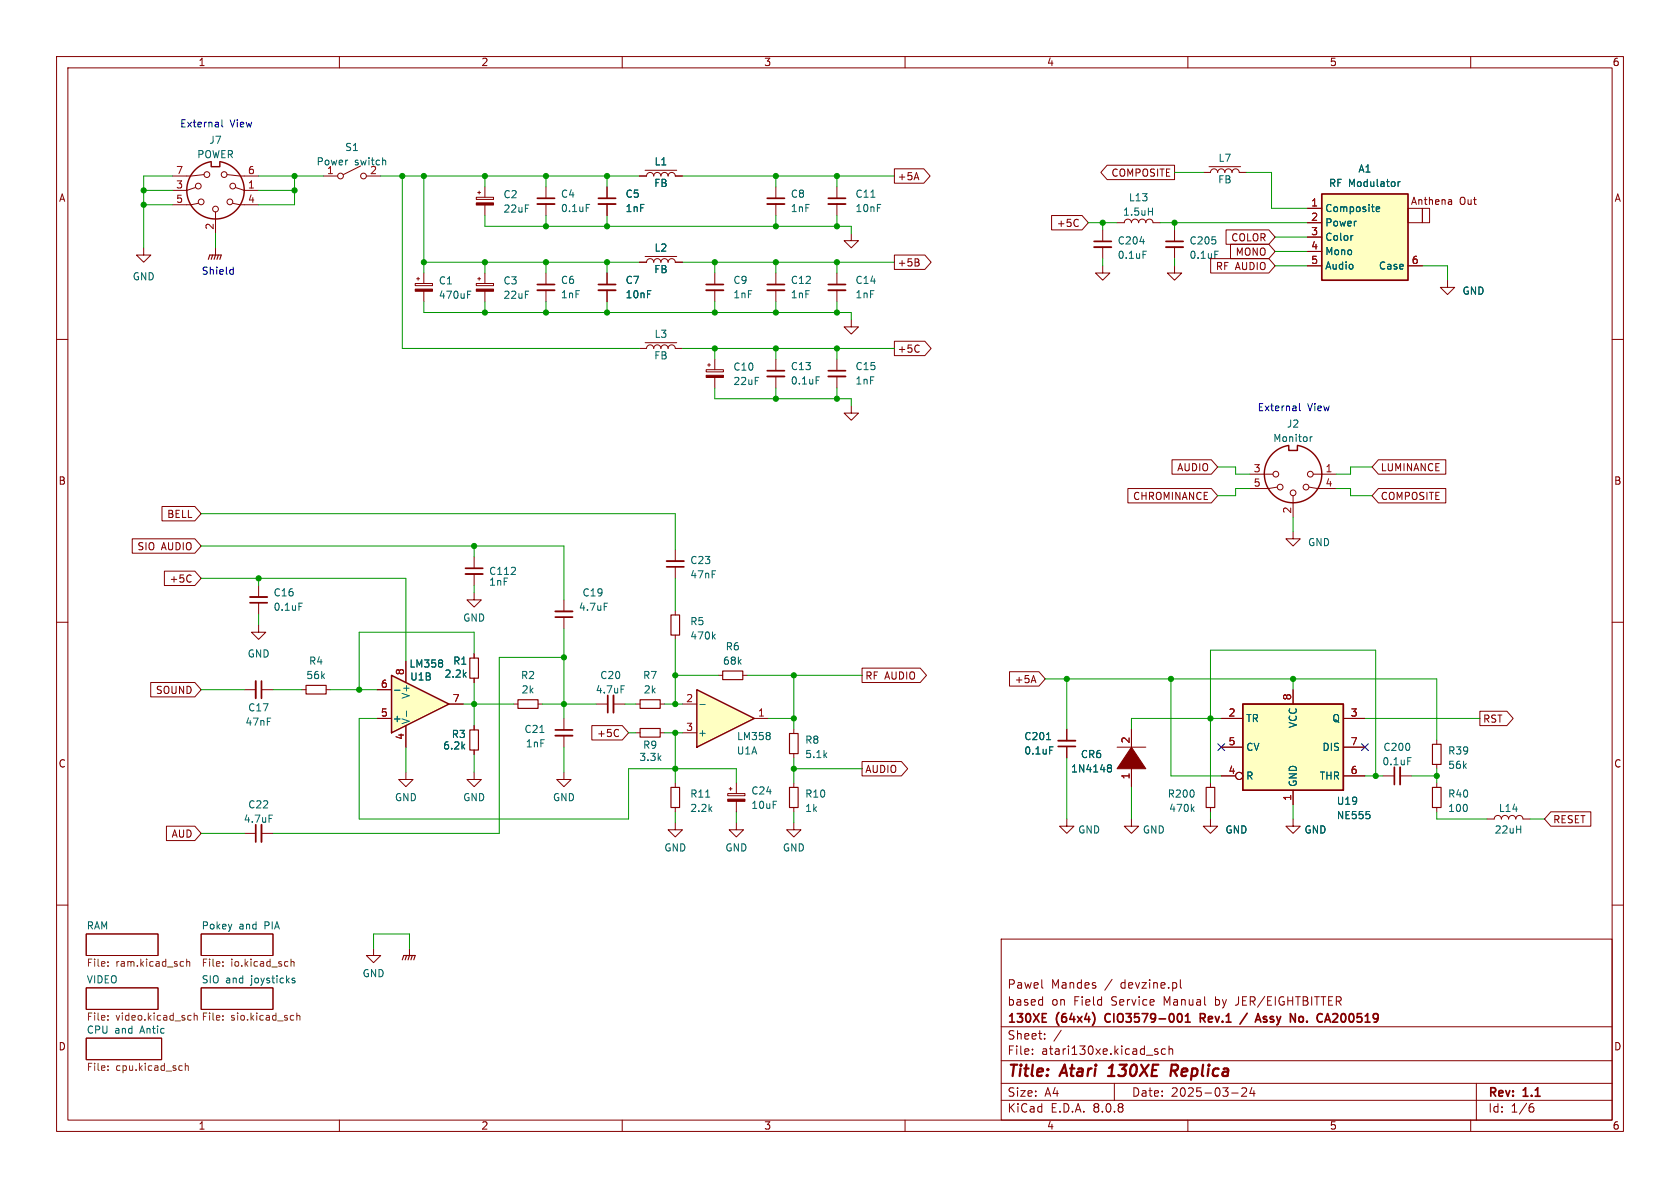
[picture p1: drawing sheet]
<svg xmlns="http://www.w3.org/2000/svg" width="297mm" height="210mm" viewBox="0 0 297 210" stroke-linecap="round" stroke-linejoin="round" font-family="sans-serif">
<g fill="none" stroke="#840000" stroke-width=".18">
<path d="M10 10h277v190h-277zM12 12h273v186h-273zM60 10v2M110 10v2M160 10v2M210 10v2M260 10v2M107.3 33v2.1M107.3 36.1v2M113 31.1h1.3a.64 .64 0 0 1 .6-.6 .64 .64 0 0 1 .7 .6 .64 .64 0 0 1 .6-.6 .64 .64 0 0 1 .6 .6 .64 .64 0 0 1 .7-.6 .64 .64 0 0 1 .6 .6 .64 .64 0 0 1 .6-.6 .64 .64 0 0 1 .7 .6h1.2M114 30.1h5.6M25.4 43.8v1.3h1.3l-1.3 1.3-1.3-1.3h1.3"/>
<path d="M38.1 43.8v1.3M107.3 48.3v2M107.3 51.3v2M113 46.4h1.3a.64 .64 0 0 1 .6-.7 .64 .64 0 0 1 .7 .7 .64 .64 0 0 1 .6-.7 .64 .64 0 0 1 .6 .7 .64 .64 0 0 1 .7-.7 .64 .64 0 0 1 .6 .7 .64 .64 0 0 1 .6-.7 .64 .64 0 0 1 .7 .7h1.2M114 45.3h5.6M126.4 48.3v2M126.4 51.3v2M137.2 48.3v2M137.2 51.3v2M10 60h2M113 61.6h1.3a.64 .64 0 0 1 .6-.6 .64 .64 0 0 1 .7 .6 .64 .64 0 0 1 .6-.6 .64 .64 0 0 1 .6 .6 .64 .64 0 0 1 .7-.6 .64 .64 0 0 1 .6 .6 .64 .64 0 0 1 .6-.6 .64 .64 0 0 1 .7 .6h1.2M114 60.6h5.6"/>
<path d="M124.8 65.4h3.1v.3h-3.1zM125.1 64.5h.5M125.3 64.3v.5M126.4 63.5v1.9M126.4 66.7v1.9M137.2 63.5v2M137.2 66.5v2.1M148 63.5v2M148 66.5v2.1M150.5 71.8v1.2h1.3l-1.3 1.3-1.3-1.3h1.3M285 60h2M83.8 98.4v2.1"/>
<path d="M10 110h2M83.8 101.5v2M127 119.4h.8M131.3 119.4h.8M285 110h2M53.3 121.9h.8M57.7 121.9h.7M128.9 139.4h.5M129.2 139.2v.5M130.2 138.4v1.9M140.3 128.9v.8M140.3 133.2v.8"/>
<path d="M140.3 138.4v.8M197.5 132.1h5.1M200 128.9v3.8M200 135.3v3.8M128.7 140.3h3v.4h-3zM130.2 145.4v1.3h1.2l-1.2 1.3-1.3-1.3h1.3M130.2 141.7v1.8M140.3 145.4v1.3h1.3l-1.3 1.3-1.2-1.3h1.2M140.3 142.7v.8M188.6 144.8v1.3h1.3l-1.3 1.2-1.3-1.2h1.3M200 144.8v1.3h1.3l-1.3 1.2-1.2-1.2h1.2M10 160h2"/>
<path d="M15.2 165.1h12.7v3.8h-12.7zM15.2 174.6h12.7v3.8h-12.7zM35.6 165.1h12.7v3.8h-12.7zM35.6 174.6h12.7v3.8h-12.7zM177 166h108v32h-108zM184.2 176.7l.1 .1M184.2 174.6l.2 .1M184.3 176.2v1.5M184.3 177.6l-.1 .1M208.7 173.2v1.3l.2 .2M285 160h2M15.2 183.5h13.4v3.8h-13.4z"/>
<path d="M60 198v2M110 198v2M160 198v2M177 194.5h108M177 191.5h108M177 187.5h108M177 181.5h108M182.5 186.3v.1M182.5 185.5v.1M184.7 183.6v.1M184.7 182.8v.1M187.6 182.1l-1.3 2"/>
<path d="M197 191.5v3M204.2 185.8l.5 .2v.1v.2l-.5 .1M204.2 185.5h.5M206 185.5l-.4-.1-.3 .3v.4l.2 .2h.5M206.7 185.5l.2-.1 .3 .1 .1 .9M206.7 184.9v1.5M210 198v2M217.7 193.2h1.2M219.5 192.4l.6-.1 .2 .1 .1 .3-.9 1.1h.9M221.3 192.2l-.3 1.1h.9M221.7 192.8v1M260 198v2"/>
<path d="M261 191.5v6.5M270.6 195.7h.4l.2 .3-.1 .5-.5 .1M271 195.1l-.4 .1"/>
</g>
<path d="M195.9 190.2h1.1M196.5 188.5l-.4 .3M207.5 189.3l.6 .9M207.9 188.2h-.7l-.3 2M208 189.2l-1 .1" fill="none" stroke="#840000" stroke-width=".4"/>
<g fill="none" stroke="#840000" stroke-width=".3">
<path d="M105.8 35.1h3M105.8 50.3h3M124.8 50.3h3.1M135.6 50.3h3.1M135.6 65.5h3.1M146.4 65.5h3.1M82.3 100.5h3M184.3 179.2h.7M193.5 179.6v1M195.5 179.4l-.2 .4 .2 .7M208.9 179.5v.9M209.6 179.6l.4-.4v1.5"/>
<path d="M212.6 180l.5 .7M212.9 179.3l-.7-.1v1.5M212.9 179.9l-.7 .1M220.5 179.1l-1.3 1.9M222.4 179.2l.5 1.5M223.9 179.8l-.3-.1-.3 .2 .1 .2 .5 .2M230.1 179.7l.3 .3v.4l-.3 .3M234.7 179.2l.5 1.5M236.2 179.2l-.6 .1M236.4 179.8l-.8 .9h.9M184.3 180.7h.7M209.6 180.7h.8"/>
<path d="M222.1 180.3h.7M223.3 180.6h.6"/>
</g>
<g fill="none" stroke="#725600" stroke-width=".18">
<path d="M19.1 170.7v.1M19.1 170v.2M19.1 179.6v.1M32.3 170h.2M32.5 170.8h-.2M33 170.1l.2-.1h.3v.8M33 169.5v1.3M33.4 179.5l.4 .1M34.3 179.6l.2-.1 .3 .1 .1 .7M34.3 179.1v1.2M39.4 170.7v.1M39.4 170v.2"/>
<path d="M39.4 179.6v.1M51.4 169.5v1.3M51.4 170.1l.2-.1h.3l.1 .8M51.8 179.5l.1 .1M52.5 179.1v1.2M52.5 179.6l.2-.1 .3 .1v.7M19.1 180.2v.1M19.1 188.4v.2M19.1 189.1v.1M32.1 188.4h.1M32.2 189.2h-.1M32.8 188v1.2"/>
<path d="M32.8 188.5l.1-.1h.3l.1 .8M33.8 180.3h-.4M39.4 180.2v.1M51.9 180.3h-.1"/>
</g>
<path d="M144.3 66.6h.6M195.9 135.7h.1M195.9 135.3l.4-.1 .1 .1 .1 .2-.2 .2M196 135.7h.3M196 135.7l-.1 .1M196.3 135.7l.2 .3-.1 .3-.1 .2-.4-.1M51.7 173.3l.4 .1 .1 .2-.2 .1h-.4M51.7 173h.4" fill="none" stroke="#006464" stroke-width=".18"/>
<path d="M105.8 36.1h3M105.8 51.3h3M124.8 51.3h3.1M135.6 51.3h3.1M135.6 66.5h3.1M146.4 66.5h3.1M82.3 101.5h3" fill="none" stroke="#840000" stroke-width=".33"/>
<path d="M36.8 45.8l.3-.7h2l-.2 .7M37.6 45.1l-.3 .7M38.1 45.1l-.3 .7M38.6 45.1l-.2 .7M127.8 118.6h3.5v1.5h-3.5zM54.1 121.2h3.6v1.5h-3.6zM139.6 139.2h1.5v3.5h-1.5zM139.6 129.7h1.5v3.5h-1.5z" fill="none" stroke="#840000" stroke-width=".2"/>
<g fill="#840000" stroke="#840000" stroke-width=".18">
<path d="M124.8 66.3h3.1v.4h-3.1z"/>
<path d="M200 132.1l2.6 3.8h-5.1z"/>
<path d="M128.7 141.3h3v.4h-3z"/>
</g>
<path d="M219.7 124.5h17.8v15.2h-17.8z" fill="#ffffc2"/>
<path d="M37.3 28.6a5.1 5.1 0 0 0-3.5 7.8 5.1 5.1 0 0 0 8.6 0 5.1 5.1 0 0 0-3.5-7.8M37.3 28.7v.8h1.6v-.8M219.7 124.5h17.8v15.2h-17.8z" fill="none" stroke="#840000" stroke-width=".25"/>
<g fill="none" stroke="#840000" stroke-width=".18">
<path d="M34.5 33.1l-1.5 .6h-2.5M35.1 35.9l-1.3 .3h-3.3M36.1 30.9l-2.3 .2h-3.3M38.1 37.5v3.8M40.1 30.9l2.3 .2h3.3M41.1 35.9l1.3 .3h3.3M41.7 33.1l1.5 .6h2.5M57.1 31.1h2.6M63.8 29.3l-3.1 1.6M64.8 31.1h2.5M96.5 33v2.1M96.5 36.1v2"/>
<path d="M137.2 33v2.1M137.2 36.1v2M197.5 39.4h1.3a.64 .64 0 0 1 .6-.7 .64 .64 0 0 1 .6 .7 .64 .64 0 0 1 .7-.7 .64 .64 0 0 1 .6 .7 .64 .64 0 0 1 .6-.7 .64 .64 0 0 1 .7 .7 .64 .64 0 0 1 .6-.7 .64 .64 0 0 1 .6 .7h1.3M212.7 30.5h1.3a.64 .64 0 0 1 .6-.7 .64 .64 0 0 1 .7 .7 .64 .64 0 0 1 .6-.7 .64 .64 0 0 1 .6 .7 .64 .64 0 0 1 .7-.7 .64 .64 0 0 1 .6 .7 .64 .64 0 0 1 .6-.7 .64 .64 0 0 1 .7 .7h1.2M213.7 29.5h5.6M73.4 50.1h3.1v.4h-3.1zM73.7 49.3h.5M73.9 49v.5M74.9 48.3v1.8M74.9 51.5v1.8M84.2 50.1h3v.4h-3zM84.5 49.3h.5"/>
<path d="M84.7 49v.5M85.7 48.3v1.8M85.7 51.5v1.8M96.5 48.3v2M96.5 51.3v2M150.5 41.3v1.2h1.3l-1.3 1.3-1.3-1.3h1.3M194.9 40.6v2.1M194.9 43.7v2M119.4 97.2v2M45.7 110.5v1.3h1.3l-1.3 1.2-1.3-1.2h1.3M45.7 103.5v2M45.7 106.6v2"/>
<path d="M99.7 106v2.1M99.7 109.1v2M119.4 100.2v2M119.4 108v.7M119.4 112.3v.7M112.4 129.5h.8M116.7 129.5h.8M119.4 138.4v.8M188.6 128.9v2M188.6 132v2M214 138.4v.8M215.9 127h3.8"/>
<path d="M215.9 137.2h2.5M215.9 132.1h3.8M228.6 121.9v2.6M228.6 139.7v2.5M237.5 127h3.8M237.5 137.2h3.8M237.5 132.1h3.8M244.5 137.2h2M247.5 137.2h2.1M254 130.8v.8M254 135.1v.8M254 138.4v.8"/>
<path d="M119.4 142.7v.8M214 144.8v1.3h1.3l-1.3 1.2-1.3-1.2h1.3M214 142.7v.8M228.6 144.8v1.3h1.3l-1.3 1.2-1.3-1.2h1.3M254 142.7v.8M262.9 144.8h1.3a.64 .64 0 0 1 .6-.7 .64 .64 0 0 1 .6 .7 .64 .64 0 0 1 .7-.7 .64 .64 0 0 1 .6 .7 .64 .64 0 0 1 .6-.7 .64 .64 0 0 1 .7 .7 .64 .64 0 0 1 .6-.7 .64 .64 0 0 1 .6 .7h1.3M66 167.6v1.3h1.3l-1.3 1.3-1.2-1.3h1.2M72.4 167.6v1.3"/>
<circle cx="35.1" cy="32.9" r=".51"/>
<circle cx="35.6" cy="35.7" r=".51"/>
<circle cx="36.6" cy="30.9" r=".51"/>
<circle cx="38.1" cy="37" r=".51"/>
<circle cx="39.6" cy="30.9" r=".51"/>
<circle cx="40.6" cy="35.7" r=".51"/>
<circle cx="41.1" cy="32.9" r=".51"/>
<circle cx="60.2" cy="31.1" r=".51"/>
<circle cx="64.3" cy="31.1" r=".51"/>
<circle cx="219.1" cy="137.2" r=".63"/>
</g>
<g fill="none" stroke="#006464" stroke-width=".18">
<path d="M68 28.3l.2 .2v.7M103.6 36.1h.7M203 37.4h.7M203.7 36.8v1.2M82.7 52.1h.4M82.7 51.5h.6M201.5 42.7h.8M202.1 44.4h.6M52.8 106.6h.7M106.8 106.6h.6M126.1 112.5l.3 .5M126.4 112.1l-.4 .5"/>
<path d="M185 130.8h.7M185.6 132h.6M248.9 133.9h.6M124.8 140.9h.7M210.7 143l.4 .5M211.1 142.6l-.5 .5M242.1 144.1v.5"/>
</g>
<g fill="#840000" stroke="#840000" stroke-width=".18">
<path d="M84.2 51.1h3v.4h-3z"/>
<path d="M73.4 51.1h3.1v.4h-3.1z"/>
</g>
<path d="M95 36.1h3M135.6 36.1h3.1M95 51.3h3M193.4 43.7h3.1M117.9 99.2h3M44.2 105.5h3M98.2 108.1h3M187.1 130.9h3M247.5 135.6v3.1" fill="none" stroke="#840000" stroke-width=".33"/>
<path d="M95 35.1h3M135.6 35.1h3.1M95 50.3h3M193.4 42.7h3.1M44.2 106.6h3M98.2 109.1h3M117.9 100.2h3M187.1 132h3M246.5 135.6v3.1" fill="none" stroke="#840000" stroke-width=".3"/>
<path d="M118.6 108.7h1.5v3.6h-1.5zM113.2 128.8h3.5v1.5h-3.5zM118.6 139.2h1.5v3.5h-1.5zM213.2 139.2h1.6v3.5h-1.6zM253.2 131.6h1.6v3.5h-1.6zM253.2 139.2h1.6v3.5h-1.6zM71.1 169.7l.3-.8h2l-.2 .8M71.9 168.9l-.3 .8M72.4 168.9l-.3 .8M72.9 168.9l-.3 .8" fill="none" stroke="#840000" stroke-width=".2"/>
<path d="M123.2 121.9l10.1 5.1-10.1 5.1z" fill="#ffffc2"/>
<path d="M123.2 121.9l10.1 5.1-10.1 5.1z" fill="none" stroke="#840000" stroke-width=".25"/>
<g fill="none" stroke="#840000" stroke-width=".18">
<path d="M207.6 40.6v2.1M207.6 43.7v2M71.8 116.8v3.9M43.2 121.9h2M46.2 121.9h2.1M71.8 136.5v1.3h1.2l-1.2 1.3-1.3-1.3h1.3M71.8 128.3v3.8M83.8 136.5v1.3h1.3l-1.3 1.3-1.3-1.3h1.3M83.8 128.3v.7M83.8 132.6v.8M105.4 124.5h2M108.5 124.5h2"/>
<path d="M112.4 124.5h.8M116.7 124.5h.8M120.6 124.5h2.6M120.6 129.5h2.6M133.3 127h2.6M43.2 147.3h2M46.2 147.3h2.1"/>
</g>
<path d="M214.8 44.4h.6M71.9 125.7v1M109.8 121.2h.6M123.7 124.6h1M136.1 129.6v.3M136.1 130.1v.5M47.6 144.1h.6" fill="none" stroke="#006464" stroke-width=".18"/>
<path d="M206.1 43.7h3.1M45.2 120.4v3M108.5 122.9v3.1M46.2 145.8v3" fill="none" stroke="#840000" stroke-width=".33"/>
<path d="M206.1 42.7h3.1M46.2 120.4v3M107.4 122.9v3.1M45.2 145.8v3" fill="none" stroke="#840000" stroke-width=".3"/>
<path d="M83.1 129h1.5v3.6h-1.5zM113.2 123.7h3.5v1.5h-3.5z" fill="none" stroke="#840000" stroke-width=".2"/>
<path d="M69.2 119.4l10.2 5.1-10.2 5z" fill="#ffffc2"/>
<path d="M69.2 119.4l10.2 5.1-10.2 5z" fill="none" stroke="#840000" stroke-width=".25"/>
<path d="M207.6 47v1.3h1.3l-1.3 1.2-1.2-1.2h1.2M66.7 127h2.5M66.7 121.9h2.5M79.4 124.5h2.5" fill="none" stroke="#840000" stroke-width=".18"/>
<path d="M78.2 116.8v.3M78.2 117.3v.5M69.7 122h1" fill="none" stroke="#006464" stroke-width=".18"/>
<path d="M233.7 34.3h15.2v15.2h-15.2z" fill="#ffffc2"/>
<path d="M146.4 35.1h3.1M233.7 34.3h15.2v15.2h-15.2zM146.4 50.3h3.1M98.2 129h3" fill="none" stroke="#840000" stroke-width=".3"/>
<g fill="none" stroke="#840000" stroke-width=".18">
<path d="M84.2 34.9h3v.4h-3zM84.5 34h.5M84.7 33.8v.5M85.7 33v1.9M85.7 36.2v1.9M107.3 33v2.1M107.3 36.1v2M113 31.1h1.3M119.4 31.1h1.2M148 33v2.1M148 36.1v2M158.1 29.8h5.2l1.1 1.3-1.1 1.3h-5.2z"/>
<path d="M162 30.5l.4 1.3M185.9 38.1h5.4l1.1 1.3-1.1 1.2h-5.4zM190.4 38.8l.2 .1M190.6 39.9l-.2 .1M195.7 29.2h11.9v2.6h-11.9l-1.1-1.3zM231.1 36.8h2.6M231.1 39.4h2.6M248.9 36.8h2.6v2.6h-2.6zM251.5 36.8h1.2v2.6h-1.2zM256.4 35.3l.2 .2v.6M256.6 36.1h-.4M256.6 35.6l-.4 .1"/>
<path d="M107.3 48.3v2M107.3 51.3v2M113 46.4h1.3M119.4 46.4h1.2M148 48.3v2M148 51.3v2M150.5 56.5v1.3h1.3l-1.3 1.3-1.3-1.3h1.3M158.1 45.1h5.4l1.1 1.3-1.1 1.2h-5.4zM162.2 46.4l.3 .2-.1 .3-.1 .1M162.3 45.8l.1 .2-.1 .3M194.9 47v1.3h1.3l-1.3 1.2-1.2-1.2h1.2M214 45.7h10.3l1.1 1.3-1.1 1.3h-10.3z"/>
<path d="M216.8 40.6h7.5l1.1 1.3-1.1 1.3h-7.5zM217.5 43.2h6.8l1.1 1.3-1.1 1.2h-6.8zM231.1 41.9h2.6M231.1 44.5h2.6M231.1 47h2.6M248.9 47h2.6M255.9 49.5v1.3h1.3l-1.3 1.3-1.3-1.3h1.3M158.1 60.3h5.4l1.1 1.3-1.1 1.3h-5.4zM162.3 61l.2 .1M162.5 62.1l-.2 .2M23.4 95.2h11l1.2 1.3-1.2 1.3h-11zM28.6 89.5h5.8l1.2 1.3-1.2 1.3h-5.8z"/>
<path d="M199.4 86.4h14.8l1.1 1.2-1.1 1.3h-14.8zM207.2 81.3h7l1.1 1.3-1.1 1.2h-7zM221 83.8h4M225.8 86.1l-1.5 .3h-3.3M228.6 94v1.3h1.3l-1.3 1.2-1.3-1.2h1.3M228.6 87.6v3.8M231.4 86.1l1.5 .3h3.3M232.2 83.8h4M243.7 86.4h11.9v2.5h-11.9l-1.1-1.3zM243.7 81.3h11.9v2.5h-11.9l-1.1-1.2zM29.1 101h5.3l1.2 1.2-1.2 1.3h-5.3zM33.5 101.6l.3 .2"/>
<path d="M33.8 102.8l-.3 .1M71.8 116.8v3.9M83.8 104.8v1.2h1.3l-1.3 1.3-1.3-1.3h1.3M83.8 115.6v.7M83.8 119.9v.8M152.4 118.1h10.3l1.1 1.3-1.1 1.3h-10.3zM178.5 118.7h5.2l1.1 1.3-1.1 1.3h-5.2zM182.7 119.4l.4 1.3M26.6 120.6h7.8l1.2 1.3-1.2 1.3h-7.8zM66.7 127h2.5M66.7 121.9h2.5M71.8 128.3v3.8"/>
<path d="M79.4 124.5h2.5M83.8 128.3v.7M83.8 132.6v.8M90.8 124.5h.8M95.1 124.5h.8M99.7 136.5v1.3h1.3l-1.3 1.3-1.3-1.3h1.3M99.7 127v2M99.7 130v2.1M104.6 128.3h5.4l1.1 1.2-1.1 1.3h-5.4zM109.1 128.9l.3 .2M109.4 130.1l-.3 .1M152.4 134.6h7l1.1 1.3-1.1 1.3h-7z"/>
<path d="M188.6 128.9v2M188.6 132v2M200 128.9v3.8M200 135.3v3.8M215.9 127h3.8M215.9 137.2h2.5M215.9 132.1h3.8M228.6 121.9v2.6M228.6 139.7v2.5M237.5 127h3.8M237.5 137.2h3.8M237.5 132.1h3.8"/>
<path d="M261.6 125.7h4.8l1.1 1.3-1.1 1.3h-4.8zM29.4 146h5l1.2 1.3-1.2 1.3h-5zM119.4 145.4v1.3h1.2l-1.2 1.3-1.3-1.3h1.3M274.2 143.5h7v2.6h-7l-1.2-1.3z"/>
<circle cx="225.6" cy="83.8" r=".51"/>
<circle cx="226.3" cy="86.1" r=".51"/>
<circle cx="228.6" cy="87.1" r=".51"/>
<circle cx="230.9" cy="86.1" r=".51"/>
<circle cx="231.6" cy="83.8" r=".51"/>
<circle cx="219.1" cy="137.2" r=".63"/>
</g>
<g fill="none" stroke="#006464" stroke-width=".18">
<path d="M154 34.9h.7M243.3 37l.6-.1-.1-.3h-.3l-.2 .1 .1 .6h.4M247.2 32.1v.9M247.5 32.1l-.3 .3M239.2 41.6l-.3 .1M231.6 77.2v.8M232 77.2l-.4 .2M78.2 116.8v.3M78.2 117.3v.5M69.7 122h1M71.9 125.7v1M95.4 129.5h.8"/>
<path d="M185 130.8h.7M185.6 132h.6M195.9 135.7h.1M195.9 135.3l.4-.1 .1 .1 .1 .2-.2 .2M196 135.7h.3M196 135.7l-.1 .1M196.3 135.7l.2 .3-.1 .3-.1 .2-.4-.1M242.1 144.1v.5"/>
</g>
<path d="M83.1 116.3h1.5v3.6h-1.5zM91.6 123.7h3.5v1.5h-3.5z" fill="none" stroke="#840000" stroke-width=".2"/>
<path d="M227.8 78.9v.7h1.6v-.7M229.4 78.7a5.1 5.1 0 0 1 3.5 7.8 5.1 5.1 0 0 1-8.6 .1 5.1 5.1 0 0 1 3.5-7.9" fill="none" stroke="#840000" stroke-width=".25"/>
<path d="M146.4 36.1h3.1M146.4 51.3h3.1M98.2 130h3" fill="none" stroke="#840000" stroke-width=".33"/>
<path d="M84.2 35.9h3v.3h-3z" fill="#840000" stroke="#840000" stroke-width=".18"/>
<path d="M39.2 21.2v1.1l.2 .1M40.9 47.6l.3 .1M41.2 47.2v1.3M41.2 48.4l-.3 .1M229.7 71.3v1.1l.2 .2" fill="none" stroke="#0000c2" stroke-width=".18"/>
<g fill="none" stroke="#009600" stroke-width=".18">
<path d="M25.4 36.2h5.1M25.4 33.7h5.1M30.5 31.1h-5.1v12.7M45.7 31.1h11.4M45.7 33.7h6.4M52.1 31.1v5.1h-6.4M67.3 31.1h45.7M71.1 31.1v30.5h41.9M74.9 31.1v17.2M85.7 31.1v1.9M85.7 38.1v1.9h64.8v1.3M96.5 31.1v1.9"/>
<path d="M96.5 38.1v1.9M107.3 31.1v1.9M107.3 38.1v1.9M120.6 31.1h37.5M137.2 31.1v1.9M137.2 38.1v1.9M148 31.1v1.9M148 38.1v1.9M192.4 39.4h5.1M194.9 39.4v1.2M205.1 39.4h26M207.6 39.4v1.2"/>
<path d="M207.6 30.5h5.1M220.3 30.5h4.5v6.3h6.3M38.1 41.3v2.5M74.9 53.3v1.9h75.6v1.3M74.9 46.4h38.1M85.7 46.4v1.9M85.7 53.3v1.9M96.5 46.4v1.9M96.5 53.3v1.9M107.3 46.4v1.9M107.3 53.3v1.9M120.6 46.4h37.5"/>
<path d="M126.4 46.4v1.9M126.4 53.3v1.9M137.2 46.4v1.9M137.2 53.3v1.9M148 46.4v1.9M148 53.3v1.9M194.9 45.7v1.3M207.6 45.7v1.3M225.4 47h5.7M225.4 41.9h5.7M225.4 44.5h5.7M251.5 47h4.4v2.5"/>
<path d="M120.6 61.6h37.5M126.4 68.6v1.9h24.1v1.3M126.4 61.6v1.9M137.2 61.6v1.9M137.2 68.6v1.9M148 61.6v1.9M148 68.6v1.9M35.6 96.5h64.1v9.5M35.6 90.8h83.8v6.4M83.8 96.5v1.9M215.3 82.6h3.1v1.2h2.6M221 86.4h-2.6v1.2h-3.1"/>
<path d="M228.6 91.4v2.6M236.2 86.4h2.6v1.2h3.8M242.6 82.6h-3.8v1.2h-2.6M35.6 102.2h36.2v14.6M45.7 102.2v1.3M45.7 108.6v1.9M83.8 103.5v1.3M83.8 115.6v-3.8h-20.3v10.1M99.7 111.1v15.9M99.7 116.2h-11.4v31.1h-40M119.4 102.2v5.8M119.4 113v11.5"/>
<path d="M119.4 119.4h7.6M132.1 119.4h20.3M140.3 119.4v9.5M35.6 121.9h7.6M48.3 121.9h5M58.4 121.9h8.3M66.7 127h-3.2v17.8h47.6v-8.9h19.1v2.5M71.8 132.1v4.4M81.9 124.5h8.9M83.8 120.7v7.6M83.8 133.4v3.1M95.9 124.5h9.5"/>
<path d="M99.7 132.1v4.4M110.5 124.5h1.9M111.1 129.5h1.3M117.5 129.5h3.1M117.5 124.5h3.1M119.4 129.5v8.9M135.9 127h4.4M140.3 134v4.4M140.3 135.9h12.1M184.8 120h69.2v10.8M188.6 120v8.9M188.6 134v10.8"/>
<path d="M200 139.1v5.7M207 120v17.2h8.9M215.9 127h-15.9v1.9M228.6 120v1.9M241.3 137.2h3.2M241.3 127h20.3M243.2 137.2v-22.3h-29.2v23.5M249.6 137.2h4.4M254 135.9v2.5M35.6 147.3h7.6M119.4 143.5v1.9M130.2 143.5v1.9"/>
<path d="M140.3 143.5v1.9M214 143.5v1.3M228.6 142.2v2.6M254 143.5v1.3h8.9M270.5 144.8h2.5M66 167.6v-2.5h6.4v2.5"/>
</g>
<path d="M215.3 131.5l1.2 1.2M216.5 131.5l-1.2 1.2M240.7 131.5l1.2 1.2M241.9 131.5l-1.2 1.2" fill="none" stroke="#000084" stroke-width=".18"/>
<g fill="#009600" stroke="#009600" stroke-width=".18">
<circle cx="74.9" cy="46.4" r=".46"/>
<circle cx="25.4" cy="36.2" r=".46"/>
<circle cx="85.7" cy="31.1" r=".46"/>
<circle cx="96.5" cy="40" r=".46"/>
<circle cx="85.7" cy="46.4" r=".46"/>
<circle cx="52.1" cy="33.7" r=".46"/>
<circle cx="74.9" cy="31.1" r=".46"/>
<circle cx="71.1" cy="31.1" r=".46"/>
<circle cx="25.4" cy="33.7" r=".46"/>
<circle cx="52.1" cy="31.1" r=".46"/>
<circle cx="119.4" cy="129.5" r=".46"/>
<circle cx="119.4" cy="119.4" r=".46"/>
<circle cx="119.4" cy="124.5" r=".46"/>
<circle cx="99.7" cy="124.5" r=".46"/>
<circle cx="99.7" cy="116.2" r=".46"/>
<circle cx="119.4" cy="135.9" r=".46"/>
<circle cx="96.5" cy="31.1" r=".46"/>
<circle cx="107.3" cy="31.1" r=".46"/>
<circle cx="107.3" cy="46.4" r=".46"/>
<circle cx="96.5" cy="46.4" r=".46"/>
<circle cx="107.3" cy="40" r=".46"/>
<circle cx="107.3" cy="55.2" r=".46"/>
<circle cx="85.7" cy="55.2" r=".46"/>
<circle cx="96.5" cy="55.2" r=".46"/>
<circle cx="83.8" cy="124.5" r=".46"/>
<circle cx="63.5" cy="121.9" r=".46"/>
<circle cx="83.8" cy="96.5" r=".46"/>
<circle cx="45.7" cy="102.2" r=".46"/>
<circle cx="148" cy="55.2" r=".46"/>
<circle cx="148" cy="61.6" r=".46"/>
<circle cx="148" cy="31.1" r=".46"/>
<circle cx="137.2" cy="31.1" r=".46"/>
<circle cx="148" cy="40" r=".46"/>
<circle cx="126.4" cy="55.2" r=".46"/>
<circle cx="137.2" cy="55.2" r=".46"/>
<circle cx="126.4" cy="46.4" r=".46"/>
<circle cx="137.2" cy="46.4" r=".46"/>
<circle cx="137.2" cy="40" r=".46"/>
<circle cx="148" cy="46.4" r=".46"/>
<circle cx="207" cy="120" r=".46"/>
<circle cx="194.9" cy="39.4" r=".46"/>
<circle cx="207.6" cy="39.4" r=".46"/>
<circle cx="243.2" cy="137.2" r=".46"/>
<circle cx="254" cy="137.2" r=".46"/>
<circle cx="214" cy="127" r=".46"/>
<circle cx="228.6" cy="120" r=".46"/>
<circle cx="126.4" cy="61.6" r=".46"/>
<circle cx="137.2" cy="70.5" r=".46"/>
<circle cx="137.2" cy="61.6" r=".46"/>
<circle cx="148" cy="70.5" r=".46"/>
<circle cx="140.3" cy="127" r=".46"/>
<circle cx="140.3" cy="119.4" r=".46"/>
<circle cx="140.3" cy="135.9" r=".46"/>
<circle cx="188.6" cy="120" r=".46"/>
</g>
<g font-size="2.8" fill="#840000">
<text x="178" y="190.9">Title:</text>
<text x="187.7" y="190.9">Atari</text>
<text x="196.8" y="190.9">130XE</text>
<text x="208.6" y="190.9">Replica</text>
</g>
<g font-size="2.1" fill="#840000">
<text x="178" y="178">based</text>
<text x="178" y="175">Pawel</text>
<text x="185.8" y="175">Mandes</text>
<text x="185.9" y="178">on</text>
<text x="189.9" y="178">Field</text>
<text x="195.4" y="175">/</text>
<text x="196.6" y="178">Service</text>
<text x="198.3" y="175">devzine.pl</text>
<text x="206" y="178">Manual</text>
<text x="215.2" y="178">by</text>
<text x="219" y="178">JER/EIGHTBITTER</text>
<text x="178" y="184">Sheet:</text>
<text x="178" y="181.2">130XE</text>
<text x="186.8" y="181.2">(64x4)</text>
<text x="196.1" y="181.2">CIO3579-001</text>
<text x="213.4" y="181.2">Rev.1</text>
<text x="221.3" y="181.2">/</text>
<text x="224.6" y="181.2">Assy</text>
<text x="231.2" y="181.2">No.</text>
<text x="236.6" y="181.2">CA200519</text>
<text x="178" y="186.7">File:</text>
<text x="184.1" y="186.7">atari130xe.kicad_sch</text>
<text x="178" y="196.9">KiCad</text>
<text x="178" y="194.1">Size:</text>
<text x="184.7" y="194.1">A4</text>
<text x="185.7" y="196.9">E.D.A.</text>
<text x="193.3" y="196.9">8.0.8</text>
<text x="200" y="194.1">Date:</text>
<text x="207" y="194.1">2025-03-24</text>
<text x="263" y="194.3">Rev:</text>
<text x="263" y="196.9">Id:</text>
<text x="267.1" y="196.9">1/6</text>
<text x="269.4" y="194.3">1.1</text>
</g>
<g font-size="1.8" fill="#840000">
<text x="35" y="11.9">1</text>
<text x="85" y="11.9">2</text>
<text x="135" y="11.9">3</text>
<text x="185" y="11.9">4</text>
<text x="235" y="11.9">5</text>
<text x="285" y="11.9">6</text>
<text x="10.3" y="35.9">A</text>
<text x="158.6" y="32.1">+5A</text>
<text x="196.4" y="31.4">COMPOSITE</text>
<text x="285.3" y="35.9">A</text>
<text x="186.7" y="40.3">+5C</text>
<text x="249.3" y="36.4">Anthena</text>
<text x="258" y="36.4">Out</text>
<text x="158.6" y="47.3">+5B</text>
<text x="214.8" y="47.9">RF AUDIO</text>
<text x="217.6" y="42.9">COLOR</text>
<text x="218.4" y="45.4">MONO</text>
<text x="158.6" y="62.5">+5C</text>
<text x="208" y="83.5">AUDIO</text>
<text x="244" y="83.5">LUMINANCE</text>
<text x="10.3" y="85.9">B</text>
<text x="200.2" y="88.6">CHROMINANCE</text>
<text x="244" y="88.6">COMPOSITE</text>
<text x="285.3" y="85.9">B</text>
<text x="29.5" y="91.8">BELL</text>
<text x="24.2" y="97.5">SIO</text>
<text x="28.5" y="97.5">AUDIO</text>
<text x="29.9" y="103.2">+5C</text>
<text x="27.5" y="122.9">SOUND</text>
<text x="152.9" y="120.3">RF AUDIO</text>
<text x="179.3" y="121">+5A</text>
<text x="105.4" y="130.5">+5C</text>
<text x="262.1" y="128">RST</text>
<text x="10.3" y="135.9">C</text>
<text x="152.9" y="136.8">AUDIO</text>
<text x="285.3" y="135.9">C</text>
<text x="30.2" y="148.3">AUD</text>
<text x="274.5" y="145.7">RESET</text>
<text x="10.3" y="185.9">D</text>
<text x="285.3" y="185.9">D</text>
<text x="35" y="199.9">1</text>
<text x="85" y="199.9">2</text>
<text x="135" y="199.9">3</text>
<text x="185" y="199.9">4</text>
<text x="235" y="199.9">5</text>
<text x="285" y="199.9">6</text>
</g>
<g font-size="1.8" fill="#0000c2">
<text x="31.7" y="22.6">External</text>
<text x="40.7" y="22.6">View</text>
<text x="35.6" y="48.6">Shield</text>
<text x="222.2" y="72.8">External</text>
<text x="231.2" y="72.8">View</text>
</g>
<g font-size="1.8" fill="#006464">
<text x="34.8" y="28.2">POWER</text>
<text x="36.9" y="25.6">J7</text>
<text x="55.9" y="29.4">Power</text>
<text x="60.9" y="26.9">S1</text>
<text x="62.7" y="29.4">switch</text>
<text x="115.6" y="29.4">L1</text>
<text x="215.3" y="28.8">L7</text>
<text x="57.7" y="30.9">1</text>
<text x="65.3" y="30.9">2</text>
<text x="88.9" y="35.2">C2</text>
<text x="99.1" y="35.2">C4</text>
<text x="110.5" y="35.2">C5</text>
<text x="115.6" y="33.2">FB</text>
<text x="139.7" y="35.2">C8</text>
<text x="151.1" y="35.2">C11</text>
<text x="199.5" y="35.8">L13</text>
<text x="215.3" y="32.6">FB</text>
<text x="234.8" y="33.2">RF Modulator</text>
<text x="240" y="30.7">A1</text>
<text x="88.9" y="37.8">22uF</text>
<text x="99.1" y="37.7">0.1uF</text>
<text x="110.5" y="37.7">1nF</text>
<text x="139.7" y="37.7">1nF</text>
<text x="151.1" y="37.7">10nF</text>
<text x="198.4" y="38.3">1.5uH</text>
<text x="234.2" y="37.7">Composite</text>
<text x="234.2" y="40.2">Power</text>
<text x="115.6" y="44.7">L2</text>
<text x="197.5" y="43.4">C204</text>
<text x="197.5" y="46">0.1uF</text>
<text x="210.2" y="43.4">C205</text>
<text x="210.2" y="46">0.1uF</text>
<text x="234.2" y="42.8">Color</text>
<text x="234.2" y="45.3">Mono</text>
<text x="234.2" y="47.9">Audio</text>
<text x="243.7" y="47.9">Case</text>
<text x="23.4" y="49.8">GND</text>
<text x="77.5" y="50.5">C1</text>
<text x="77.5" y="53">470uF</text>
<text x="88.9" y="50.5">C3</text>
<text x="88.9" y="53">22uF</text>
<text x="99.1" y="50.4">C6</text>
<text x="99.1" y="52.9">1nF</text>
<text x="110.5" y="50.4">C7</text>
<text x="110.5" y="52.9">10nF</text>
<text x="115.6" y="48.5">FB</text>
<text x="129.5" y="50.4">C9</text>
<text x="129.5" y="52.9">1nF</text>
<text x="139.7" y="52.9">1nF</text>
<text x="139.7" y="50.4">C12</text>
<text x="151.1" y="52.9">1nF</text>
<text x="151.1" y="50.4">C14</text>
<text x="258.5" y="52.3">GND</text>
<text x="115.6" y="59.9">L3</text>
<text x="115.6" y="63.7">FB</text>
<text x="129.5" y="65.7">C10</text>
<text x="139.7" y="65.6">C13</text>
<text x="151.1" y="65.6">C15</text>
<text x="129.5" y="68.3">22uF</text>
<text x="139.7" y="68.2">0.1uF</text>
<text x="151.1" y="68.2">1nF</text>
<text x="227.4" y="75.8">J2</text>
<text x="225" y="78.3">Monitor</text>
<text x="86.4" y="101.8">C112</text>
<text x="121.9" y="99.9">C23</text>
<text x="231.1" y="96.7">GND</text>
<text x="48.3" y="105.6">C16</text>
<text x="86.4" y="103.7">1nF</text>
<text x="102.9" y="105.6">C19</text>
<text x="121.9" y="102.5">47nF</text>
<text x="48.3" y="108.2">0.1uF</text>
<text x="81.8" y="110.1">GND</text>
<text x="102.2" y="108.2">4.7uF</text>
<text x="121.9" y="110.7">R5</text>
<text x="121.9" y="113.3">470k</text>
<text x="43.7" y="116.4">GND</text>
<text x="54.5" y="117.7">R4</text>
<text x="72.3" y="118.2">LM358</text>
<text x="78.5" y="120">2.2k</text>
<text x="80" y="117.7">R1</text>
<text x="127.7" y="117.7">68k</text>
<text x="128.2" y="115.2">R6</text>
<text x="43.8" y="126">C17</text>
<text x="54.1" y="120.2">56k</text>
<text x="72.4" y="120.5">U1B</text>
<text x="72.6" y="123.6" transform="rotate(-90 72.6 123.6)">V+</text>
<text x="92" y="120.2">R2</text>
<text x="92.1" y="122.8">2k</text>
<text x="105.2" y="122.8">4.7uF</text>
<text x="106" y="120.2">C20</text>
<text x="113.6" y="120.2">R7</text>
<text x="113.7" y="122.8">2k</text>
<text x="43.3" y="128.5">47nF</text>
<text x="69.3" y="127.9">+</text>
<text x="72.6" y="128.1" transform="rotate(-90 72.6 128.1)">V-</text>
<text x="79.8" y="130.7">R3</text>
<text x="92.6" y="129.8">C21</text>
<text x="123.3" y="130.4">+</text>
<text x="130.2" y="131">LM358</text>
<text x="142.2" y="131.7">R8</text>
<text x="181" y="131">C201</text>
<text x="220.2" y="127.9">TR</text>
<text x="229.5" y="128.8" transform="rotate(-90 229.5 128.8)">VCC</text>
<text x="235.4" y="127.9">Q</text>
<text x="78.2" y="132.7">6.2k</text>
<text x="92.9" y="132.3">1nF</text>
<text x="112.9" y="134.7">3.3k</text>
<text x="113.6" y="132.6">R9</text>
<text x="130.2" y="133.6">U1A</text>
<text x="142.2" y="134.2">5.1k</text>
<text x="181" y="133.6">0.1uF</text>
<text x="189.3" y="136.8">1N4148</text>
<text x="191" y="134.2">CR6</text>
<text x="220.2" y="132.9">CV</text>
<text x="233.7" y="132.9">DIS</text>
<text x="244.3" y="135.5">0.1uF</text>
<text x="244.5" y="132.9">C200</text>
<text x="255.9" y="136.1">56k</text>
<text x="255.9" y="133.6">R39</text>
<text x="43.8" y="143.1">C22</text>
<text x="69.7" y="141.8">GND</text>
<text x="81.8" y="141.8">GND</text>
<text x="97.7" y="141.8">GND</text>
<text x="121.9" y="143.7">2.2k</text>
<text x="121.9" y="141.2">R11</text>
<text x="132.7" y="140.7">C24</text>
<text x="132.7" y="143.2">10uF</text>
<text x="142.2" y="141.2">R10</text>
<text x="142.2" y="143.7">1k</text>
<text x="206.3" y="141.2">R200</text>
<text x="206.6" y="143.7">470k</text>
<text x="220.2" y="138">R</text>
<text x="229.5" y="139.2" transform="rotate(-90 229.5 139.2)">GND</text>
<text x="233.2" y="138">THR</text>
<text x="236.2" y="142.5">U19</text>
<text x="255.9" y="143.7">100</text>
<text x="255.9" y="141.2">R40</text>
<text x="264.9" y="143.7">L14</text>
<text x="43" y="145.6">4.7uF</text>
<text x="190.5" y="147.5">GND</text>
<text x="201.9" y="147.5">GND</text>
<text x="216.5" y="147.5">GND</text>
<text x="230.5" y="147.5">GND</text>
<text x="236.2" y="145">NE555</text>
<text x="264.1" y="147.5">22uH</text>
<text x="117.3" y="150.7">GND</text>
<text x="128.1" y="150.7">GND</text>
<text x="138.3" y="150.7">GND</text>
<text x="15.2" y="164.4">RAM</text>
<text x="35.6" y="164.4">Pokey</text>
<text x="42.2" y="164.4">and</text>
<text x="46.9" y="164.4">PIA</text>
<text x="15.2" y="173.9">VIDEO</text>
<text x="35.6" y="173.9">SIO</text>
<text x="39.9" y="173.9">and</text>
<text x="44.5" y="173.9">joysticks</text>
<text x="64" y="172.9">GND</text>
<text x="15.2" y="180.7">File:</text>
<text x="15.2" y="182.8">CPU</text>
<text x="20.3" y="182.8">and</text>
<text x="24.9" y="182.8">Antic</text>
</g>
<g font-size="1.8" fill="#a90000">
<text x="31" y="33.4">3</text>
<text x="31" y="35.9">5</text>
<text x="31" y="30.9">7</text>
<text x="43.7" y="33.4">1</text>
<text x="43.7" y="35.9">4</text>
<text x="43.7" y="30.9">6</text>
<text x="37.8" y="40.7" transform="rotate(-90 37.8 40.7)">2</text>
<text x="231.7" y="36.6">1</text>
<text x="231.7" y="39.1">2</text>
<text x="231.7" y="41.7">3</text>
<text x="231.7" y="44.2">4</text>
<text x="231.7" y="46.7">5</text>
<text x="249.5" y="46.7">6</text>
<text x="221.5" y="83.6">3</text>
<text x="234.2" y="83.6">1</text>
<text x="221.5" y="86.1">5</text>
<text x="234.2" y="86.1">4</text>
<text x="228.3" y="90.9" transform="rotate(-90 228.3 90.9)">2</text>
<text x="71.5" y="119.5" transform="rotate(-90 71.5 119.5)">8</text>
<text x="67.2" y="121.7">6</text>
<text x="79.9" y="124.2">7</text>
<text x="121.2" y="124.2">2</text>
<text x="228.3" y="123.9" transform="rotate(-90 228.3 123.9)">8</text>
<text x="67.2" y="126.7">5</text>
<text x="71.5" y="130.9" transform="rotate(-90 71.5 130.9)">4</text>
<text x="121.2" y="129.3">3</text>
<text x="133.9" y="126.7">1</text>
<text x="199.8" y="131.5" transform="rotate(-90 199.8 131.5)">2</text>
<text x="217.1" y="126.7">2</text>
<text x="217.1" y="131.8">5</text>
<text x="238.7" y="126.7">3</text>
<text x="238.7" y="131.8">7</text>
<text x="199.8" y="137.9" transform="rotate(-90 199.8 137.9)">1</text>
<text x="217.1" y="136.9">4</text>
<text x="238.7" y="136.9">6</text>
<text x="228.3" y="141.7" transform="rotate(-90 228.3 141.7)">1</text>
</g>
<g font-size="1.8" fill="#725600">
<text x="15.2" y="171.2">File:</text>
<text x="20.5" y="171.2">ram.kicad_sch</text>
<text x="35.6" y="171.2">File:</text>
<text x="40.8" y="171.2">io.kicad_sch</text>
<text x="20.5" y="180.7">video.kicad_sch</text>
<text x="35.6" y="180.7">File:</text>
<text x="40.8" y="180.7">sio.kicad_sch</text>
<text x="15.2" y="189.6">File:</text>
<text x="20.5" y="189.6">cpu.kicad_sch</text>
</g>
</svg>
